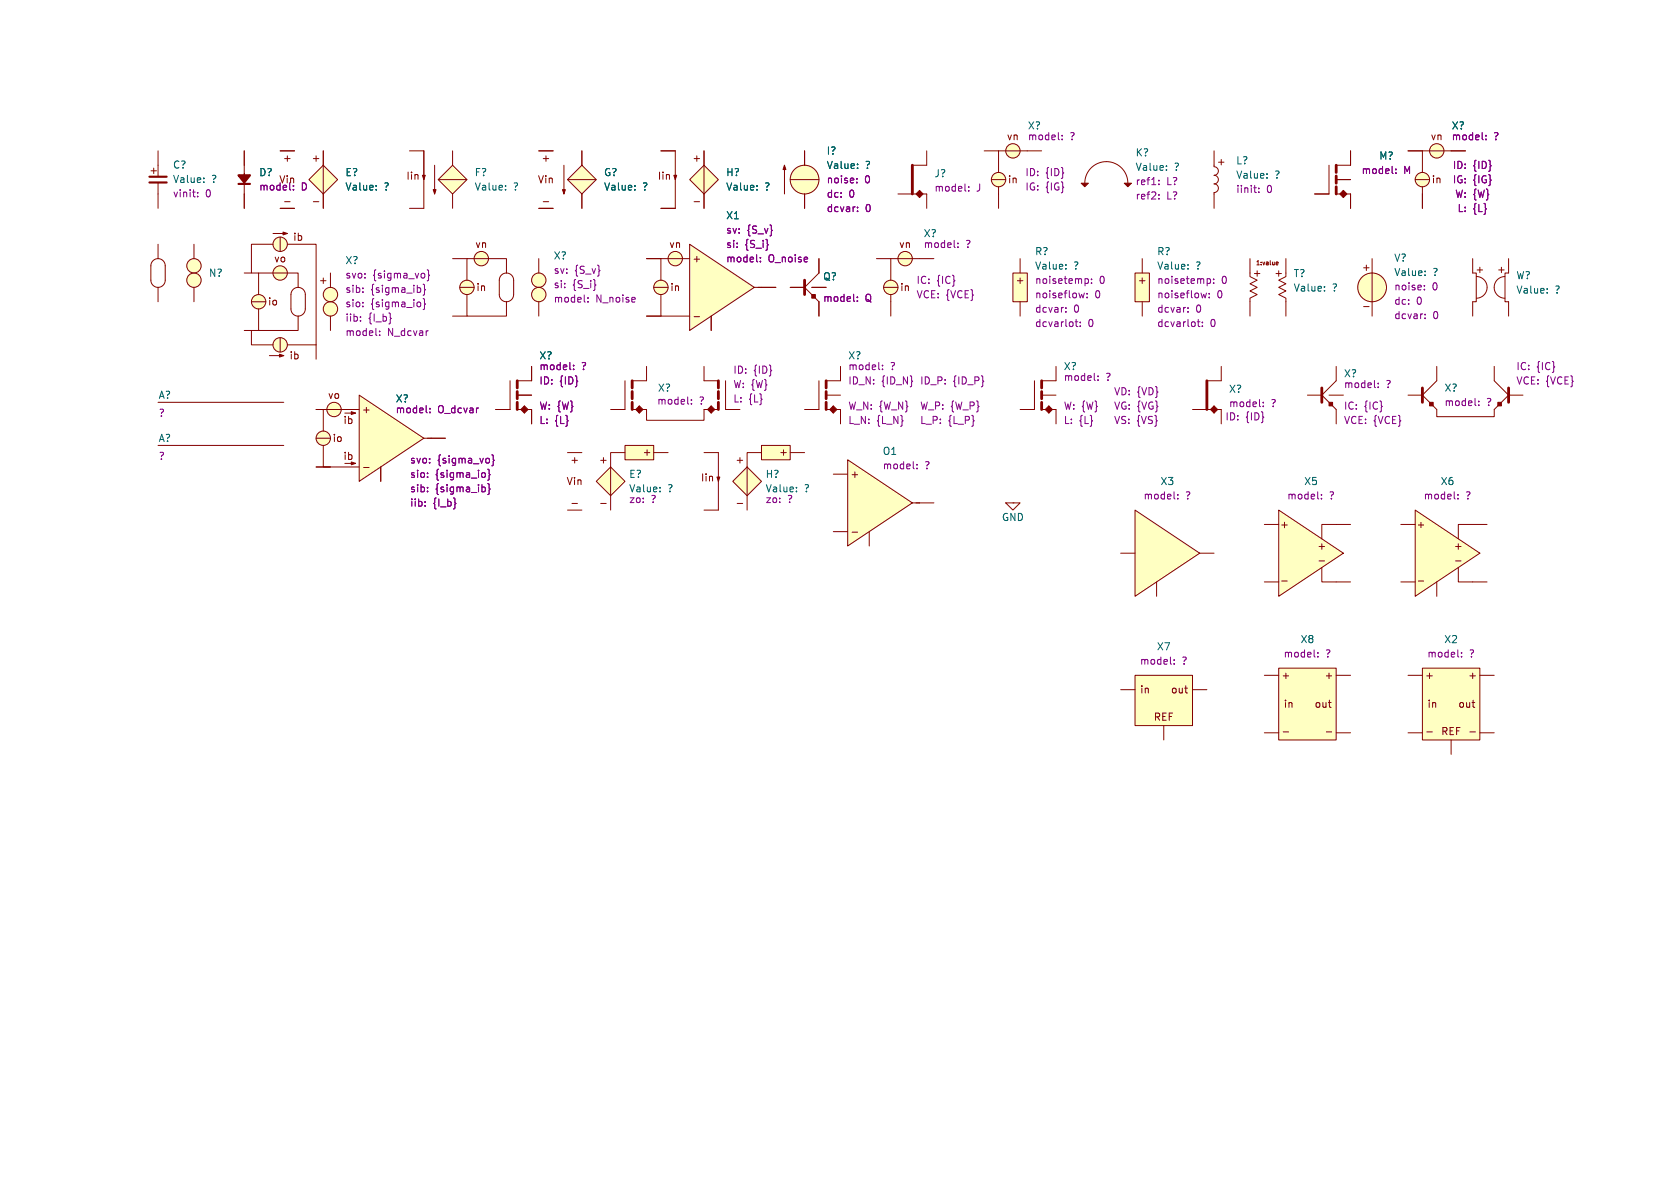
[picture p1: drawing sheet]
<svg xmlns="http://www.w3.org/2000/svg" width="297mm" height="210mm" viewBox="0 0 297 210" stroke-linecap="round" stroke-linejoin="round" font-family="sans-serif">
<path d="M200.7 90.2l11.4 7.6-11.4 7.6z" fill="#ffffc2"/>
<path d="M195.6 28.6a3.8 3.8 0 0 0-3.8 3.8M195.6 28.6a3.8 3.8 0 0 1 3.8 3.8M182.9 67.3v5.1h-2.6M184.1 72.4h2.6v2.5M184.1 69.9h2.6M186.7 64.8v2.5h-2.6M210.8 72.4h5.1v2.5M215.9 64.8v2.5h-2.5M198.1 97.8h2.6M200.7 90.2l11.4 7.6-11.4 7.6zM212.1 97.8h2.5M204.5 102.9v2.5" fill="none" stroke="#840000" stroke-width=".18"/>
<path d="M204.9 32.5v.1M204.9 31.9v.1M204.9 34.4v.1M204.9 35.1v.1M194.1 67.1v.2M194.1 66.5v.1M223.3 71.8v.1M223.3 71.1v.1M208.2 88.1v.1M208.2 87.4v.1" fill="none" stroke="#840084" stroke-width=".18"/>
<g fill="#840000" stroke="#840000" stroke-width=".18">
<path d="M184.8 72.4l.6-.6v1.2z"/>
<path d="M185.4 71.8l.7 .6-.7 .6z"/>
<path d="M214.6 71.8v1.2l-.6-.6z"/>
<path d="M214.6 71.8l.7 .6-.7 .6z"/>
<path d="M191.1 32.4h1.3l-.6 .6z"/>
<path d="M198.8 32.4h1.2l-.6 .6z"/>
</g>
<path d="M184.1 67.3v1.3M184.1 69.2v1.3M184.1 71.1v1.3M213.4 67.3v5.1" fill="none" stroke="#840000" stroke-width=".5"/>
<path d="M206.2 30v.1M206.2 29.3v.1" fill="none" stroke="#006464" stroke-width=".18"/>
<path d="M200.7 48.3h2.5v5h-2.5z" fill="#ffffc2"/>
<g fill="none" stroke="#840000" stroke-width=".18">
<path d="M174 26.7h10.1M175.3 31.8h2.5M176.5 26.7v3.8M176.5 33v3.8M214.6 32.5a.77 .77 0 0 1 .8 .8 .77 .77 0 0 1-.8 .7v2.8M214.6 29.5a.76 .76 0 0 1 .8 .7 .76 .76 0 0 1-.8 .8 .76 .76 0 0 1 .8 .8 .76 .76 0 0 1-.8 .7M214.6 26.7v2.5M200.7 48.3h2.5v5h-2.5zM201.9 45.7v2.6M201.9 53.3v2.6"/>
<circle cx="176.5" cy="31.7" r="1.27"/>
<circle cx="179.1" cy="26.7" r="1.27"/>
</g>
<path d="M224 31.4v.1M224 30.7v.1M210 47.4v.2M210 46.8v.1" fill="none" stroke="#006464" stroke-width=".18"/>
<g fill="none" stroke="#840084" stroke-width=".18">
<path d="M187.8 24.6v.1M187.8 23.9v.1M221.6 33.2h.5M222 34h.1M222.5 33.9v.1M222.5 33.3v.1M210 54.4v.1M210 55.1v.1M211.7 56.9h.4M211.8 56.5v1l.3 .2M212.6 57.6v.1M212.6 56.9v.2"/>
<path d="M213.3 51.8l-.3 .8-.2-.6M213.5 49.3h.4l.1 .2v.5l-.5 .1M213.8 52.5v.1M213.8 51.9v.1M214.6 50v.1M214.6 49.3v.1"/>
</g>
<g fill="#ffffc2" stroke="#ffffc2" stroke-width=".18">
<circle cx="176.5" cy="31.7" r="1.27"/>
<circle cx="179.1" cy="26.7" r="1.27"/>
</g>
<path d="M250.2 90.2l11.4 7.6-11.4 7.6z" fill="#ffffc2"/>
<path d="M247.6 92.7h2.6M250.2 90.2l11.4 7.6-11.4 7.6zM257.3 99.2h1M262.9 92.7h-5.1v2.6M247.6 102.9h2.6M250.7 102.7h1M254 102.9v2.5M257.8 100.3v2.6h5.1" fill="none" stroke="#840000" stroke-width=".18"/>
<path d="M257.7 88.1v.1M257.7 87.4v.1" fill="none" stroke="#840084" stroke-width=".18"/>
<path d="M200.7 119.4h10.1v8.9h-10.1z" fill="#ffffc2"/>
<path d="M200.7 119.4h10.1v8.9h-10.1zM198.1 121.9h2.6M205.7 128.3v2.5M210.8 121.9h2.6" fill="none" stroke="#840000" stroke-width=".18"/>
<path d="M207.6 117.3v.1M207.6 116.6v.2" fill="none" stroke="#840084" stroke-width=".18"/>
<path d="M226.1 118.1h10.1v12.7h-10.1z" fill="#ffffc2"/>
<path d="M223.5 119.4h2.6M226.1 118.1h10.1v12.7h-10.1zM236.2 119.4h2.6M223.5 129.5h2.6M226.8 129.4h1M234.5 129.4h.9M236.2 129.5h2.6" fill="none" stroke="#840000" stroke-width=".18"/>
<path d="M233 116v.1M233 115.4v.1" fill="none" stroke="#840084" stroke-width=".18"/>
<path d="M251.5 118.1h10.1v12.7h-10.1z" fill="#ffffc2"/>
<path d="M248.9 119.4h2.6M251.5 118.1h10.1v12.7h-10.1zM261.6 119.4h2.6M248.9 129.5h2.6M252.2 129.4h1M256.5 130.8v2.6M259.9 129.4h.9M261.6 129.5h2.6" fill="none" stroke="#840000" stroke-width=".18"/>
<path d="M258.4 116v.1M258.4 115.4v.1" fill="none" stroke="#840084" stroke-width=".18"/>
<path d="M179.1 48.3h2.5v5h-2.5z" fill="#ffffc2"/>
<path d="M179.1 48.3h2.5v5h-2.5zM180.3 45.7v2.6M180.3 53.3v2.6" fill="none" stroke="#840000" stroke-width=".18"/>
<path d="M188.4 47.4v.2M188.4 46.8v.1" fill="none" stroke="#006464" stroke-width=".18"/>
<path d="M188.4 54.4v.1M188.4 55.1v.1M190.1 56.9h.5M190.2 56.5v1l.4 .2M191 57.6v.1M191 56.9v.2M191.7 51.8l-.2 .8-.3-.6M191.9 49.3h.4l.1 .2v.5l-.5 .1M192.2 52.5v.1M192.2 51.9v.1M193 50v.1M193 49.3v.1" fill="none" stroke="#840084" stroke-width=".18"/>
<path d="M226.1 90.2l11.4 7.6-11.4 7.6z" fill="#ffffc2"/>
<g fill="none" stroke="#840000" stroke-width=".18">
<path d="M43.2 48.3h2.5M43.2 58.4h2.5M44.4 58.4v2.6h3.9M44.4 53.3h2.6M45.7 52.1v-3.8h7v2.5a1.28 1.28 0 0 0-1.3 1.3v2.5a1.27 1.27 0 0 0 1.3 1.3M45.7 54.6v3.8h7v-2.5M48.3 43.2h-3.9v5.1M48.3 41.3h2.5M49.5 41.9v2.6M49.5 59.7v2.5M50.8 43.2h5.1v17.8M52.7 50.8a1.26 1.26 0 0 1 1.3 1.3v2.5a1.27 1.27 0 0 1-1.3 1.3"/>
<path d="M58.4 48.3v2.5M58.4 55.9v2.5M47.6 62.9h2.6M50.8 61h5.1M55.9 61v2.5M223.5 92.7h2.6M226.1 90.2l11.4 7.6-11.4 7.6zM233.2 99.2h1M238.8 92.7h-5.1v2.6M223.5 102.9h2.6M226.6 102.7h1M233.7 100.3v2.6h5.1"/>
<circle cx="45.7" cy="53.3" r="1.27"/>
<circle cx="49.5" cy="48.3" r="1.27"/>
<circle cx="49.5" cy="43.2" r="1.27"/>
<circle cx="58.4" cy="54.6" r="1.27"/>
<circle cx="58.4" cy="52.1" r="1.27"/>
<circle cx="49.5" cy="61" r="1.27"/>
</g>
<g fill="none" stroke="#840084" stroke-width=".18">
<path d="M63.7 56.7v.1M63.7 56v.1M64.2 51.6v.1M64.2 50.9v.1M64.2 54.1v.1M64.2 53.5v.1M67.1 59.2v.1M67.1 58.5v.2M74.3 51v.6M74.3 53.5v.6M74.8 52.8l.2 .2v.6l.2 .2-.2 .1v.6l-.2 .2M75 50.4v.6l.2 .2-.2 .2v.6l-.2 .2"/>
<path d="M75.5 47.7l.3 .2v.6l.1 .2-.1 .2v.6l-.3 .1M75.6 58.5h.1M233.6 88.1v.1M233.6 87.4v.1"/>
</g>
<g fill="#ffffc2" stroke="#ffffc2" stroke-width=".18">
<circle cx="45.7" cy="53.3" r="1.27"/>
<circle cx="49.5" cy="61" r="1.27"/>
<circle cx="49.5" cy="48.3" r="1.27"/>
<circle cx="49.5" cy="43.2" r="1.27"/>
<circle cx="58.4" cy="54.6" r="1.27"/>
<circle cx="58.4" cy="52.1" r="1.27"/>
</g>
<g fill="#840000" stroke="#840000" stroke-width=".18">
<path d="M49.4 62.6l.8 .3-.8 .2z"/>
<path d="M50 41l.8 .3-.8 .2z"/>
</g>
<path d="M54.6 31.8l2.5-2.6 2.6 2.6-2.6 2.5z" fill="#ffffc2"/>
<g fill="none" stroke="#840000" stroke-width=".18">
<path d="M27.9 26.7v4.5M27.9 32.3v4.5M43.2 26.7v4.3v-.3M43.2 32.3v4.5M49.5 26.7h2.6M49.5 36.8h2.6M50.3 35.7h1M54.6 31.8l2.5-2.6 2.6 2.6-2.6 2.5zM55.4 35.7h1M57.1 26.7v10.1M27.9 45.7a1.27 1.27 0 0 0-1.2 1.3v2.5a1.27 1.27 0 0 0 1.2 1.3M27.9 45.7a1.27 1.27 0 0 1 1.3 1.3v2.5a1.27 1.27 0 0 1-1.3 1.3"/>
<path d="M27.9 43.2v2.5M27.9 50.8v2.5M34.3 43.2v2.5M34.3 50.8v2.5M27.9 78.7h22.3M27.9 71.1h22.3"/>
<circle cx="34.3" cy="49.5" r="1.27"/>
<circle cx="34.3" cy="47" r="1.27"/>
</g>
<path d="M36 32.1v.2M36 31.5v.1M66.5 33.5v.1M66.5 32.8v.1" fill="none" stroke="#006464" stroke-width=".18"/>
<g fill="#ffffc2" stroke="#ffffc2" stroke-width=".18">
<circle cx="34.3" cy="49.5" r="1.27"/>
<circle cx="34.3" cy="47" r="1.27"/>
<circle cx="57.1" cy="77.5" r="1.27"/>
<circle cx="59.1" cy="72.4" r="1.27"/>
</g>
<path d="M29.2 47v2.5" fill="none" stroke="#ffffc2" stroke-width=".18"/>
<path d="M26.4 32.3h3.1M26.4 31.2h3.1M42.2 32.5h2" fill="none" stroke="#840000" stroke-width=".38"/>
<path d="M42.2 31h2l-1 1.3z" fill="#840000" stroke="#840000" stroke-width=".38"/>
<path d="M34.9 34.7v.1M34.9 34v.1M51.9 33.5v.1" fill="none" stroke="#840084" stroke-width=".18"/>
<path d="M63.5 69.9l11.4 7.6-11.4 7.6z" fill="#ffffc2"/>
<g fill="none" stroke="#840000" stroke-width=".18">
<path d="M55.9 77.5h2.5M55.9 72.4h7.6M57.1 78.7v3.9h6.4M57.1 72.4v3.8M61 73h1.9M63.5 69.9l11.4 7.6-11.4 7.6zM74.9 77.5h3.8M55.9 82.6h2.5M61 81.9h1.9M64.3 82.6h1M67.3 82.6v2.5"/>
<circle cx="57.1" cy="77.5" r="1.27"/>
<circle cx="59.1" cy="72.4" r="1.27"/>
</g>
<g fill="#840000" stroke="#840000" stroke-width=".18">
<path d="M62.1 81.7l.8 .2-.8 .3z"/>
<path d="M62.1 72.8l.8 .2-.8 .3z"/>
</g>
<g fill="none" stroke="#840084" stroke-width=".18">
<path d="M76 72.8v.2M76 72.2v.1M75.2 89.4v.1M75.2 88.7v.1M75.6 84.3v.1M75.6 83.6v.1M75.6 86.8v.1M75.6 86.2v.1M85.7 83.7v.6M85.7 86.2v.6M86.2 85.5l.3 .2v.6l.2 .2-.2 .1v.6l-.3 .2M86.5 83.1v.6l.2 .2-.2 .2v.6l-.3 .2"/>
<path d="M87 80.4l.2 .2v.6l.2 .2-.2 .2v.6l-.2 .1"/>
</g>
<path d="M77.5 31.8l2.5-2.6 2.5 2.6-2.5 2.5z" fill="#ffffc2"/>
<g fill="none" stroke="#840000" stroke-width=".18">
<path d="M72.4 26.7h2.5v10.1h-2.5M76.8 29.2v5.1M77.5 31.8l2.5-2.6 2.5 2.6-2.5 2.5zM77.5 31.8h5M80 26.7v2.5M80 34.3v2.5M110.5 67.3v5.1h-2.6M111.8 72.4h2.5v1.9h10.2v-1.9h2.5M114.3 64.8v2.5h-2.5M124.5 64.8v2.5h2.5M128.3 67.3v5.1h2.5M248.9 69.9h2.6"/>
<path d="M251.5 69.9l2.5 2.5v1.3h10.2v-1.3l2.5-2.5M254 64.8v2.5l-2.5 2.6M264.2 64.8v2.5l2.5 2.6M266.7 69.9h2.5"/>
</g>
<g fill="#840000" stroke="#840000" stroke-width=".18">
<path d="M74.7 31h.5l-.3 .8z"/>
<path d="M76.6 33.5h.5l-.3 .8z"/>
<path d="M252.7 71.1h.7v.7h-.7z"/>
<path d="M264.8 71.1h.6v.7h-.6z"/>
<path d="M113 71.8v1.2l-.6-.6z"/>
<path d="M113 71.8l.7 .6-.7 .6z"/>
<path d="M125.1 72.4l.6-.6v1.2z"/>
<path d="M125.7 71.8l.7 .6-.7 .6z"/>
</g>
<path d="M89.4 33.5v.1M89.4 32.8v.1" fill="none" stroke="#006464" stroke-width=".18"/>
<path d="M111.8 67.3v1.3M111.8 69.2v1.3M111.8 71.1v1.3M127 67.3v1.3M127 69.2v1.3M127 71.1v1.3M251.5 68.6v2.5M266.7 68.6v2.5" fill="none" stroke="#840000" stroke-width=".5"/>
<path d="M122.2 71.3v.1M122.2 70.7v.1M261.4 71.6v.1M261.4 70.9v.1" fill="none" stroke="#840084" stroke-width=".18"/>
<g fill="#ffffc2">
<path d="M129.5 85.1l2.6-2.5 2.5 2.5-2.5 2.5z"/>
<path d="M134.6 78.7h5.1v2.6h-5.1z"/>
</g>
<path d="M134.6 78.7h5.1v2.6h-5.1zM124.5 80h2.5v10.2h-2.5M129.5 85.1l2.6-2.5 2.5 2.5-2.5 2.5zM130.3 89h1M132.1 82.6v7.6M134.6 80h-2.5v2.6M139.7 80h2.5" fill="none" stroke="#840000" stroke-width=".18"/>
<path d="M126.7 84.3h.6l-.3 .8z" fill="#840000" stroke="#840000" stroke-width=".18"/>
<path d="M140.8 86.8v.1M140.8 86.2v.1" fill="none" stroke="#006464" stroke-width=".18"/>
<g fill="#ffffc2" stroke="#ffffc2" stroke-width=".18">
<circle cx="116.8" cy="50.8" r="1.27"/>
<circle cx="119.4" cy="45.7" r="1.27"/>
</g>
<path d="M121.9 43.2l11.4 7.6-11.4 7.6z" fill="#ffffc2"/>
<g fill="none" stroke="#840000" stroke-width=".18">
<path d="M114.3 45.7h7.6M114.3 55.9h2.5M115.6 50.8h2.5M116.8 52.1v3.8h5.1M116.8 45.7v3.8M121.9 43.2l11.4 7.6-11.4 7.6zM122.7 56h1M125.7 55.9v2.5M133.3 50.8h3.9"/>
<circle cx="116.8" cy="50.8" r="1.27"/>
<circle cx="119.4" cy="45.7" r="1.27"/>
</g>
<path d="M134.4 46.2v.1M134.4 45.5v.1" fill="none" stroke="#840084" stroke-width=".18"/>
<g fill="#ffffc2">
<path d="M107.9 82.6l2.6 2.5-2.6 2.5-2.5-2.5z"/>
<path d="M110.5 78.7h5.1v2.6h-5.1z"/>
</g>
<g fill="none" stroke="#840000" stroke-width=".18">
<path d="M80 45.7h2.5M80 55.9h2.5M81.3 50.8h2.5M82.5 52.1v3.8h7v-2.6M89.5 48.3a1.28 1.28 0 0 0-1.2 1.2v2.6a1.27 1.27 0 0 0 1.2 1.2M89.5 48.3a1.26 1.26 0 0 1 1.3 1.2v2.6M89.5 48.3v-2.6h-7v3.8M90.8 52.1a1.27 1.27 0 0 1-1.3 1.2M95.2 45.7v2.6M95.2 53.3v2.6M110.5 78.7h5.1v2.6h-5.1zM100.3 80h2.6"/>
<path d="M100.3 90.2h2.6M101.1 89h1M106.2 89h1M107.9 82.6l2.6 2.5-2.6 2.5-2.5-2.5zM107.9 82.6v7.6M110.5 80h-2.6v2.6M115.6 80h2.5"/>
<circle cx="82.5" cy="50.8" r="1.27"/>
<circle cx="85.1" cy="45.7" r="1.27"/>
<circle cx="95.2" cy="52.1" r="1.27"/>
<circle cx="95.2" cy="49.5" r="1.27"/>
</g>
<path d="M116.7 86.8v.1M116.7 86.2v.1" fill="none" stroke="#006464" stroke-width=".18"/>
<g fill="#ffffc2" stroke="#ffffc2" stroke-width=".18">
<circle cx="82.5" cy="50.8" r="1.27"/>
<circle cx="85.1" cy="45.7" r="1.27"/>
<circle cx="95.2" cy="52.1" r="1.27"/>
<circle cx="95.2" cy="49.5" r="1.27"/>
</g>
<path d="M103.9 53.3v.1M103.9 52.6v.1" fill="none" stroke="#840084" stroke-width=".18"/>
<path d="M100.3 31.8l2.6-2.6 2.5 2.6-2.5 2.5z" fill="#ffffc2"/>
<g fill="none" stroke="#840000" stroke-width=".18">
<path d="M95.2 26.7h2.6M95.2 36.8h2.6M96 35.7h1M99.7 29.2v5.1M100.3 31.8l2.6-2.6 2.5 2.6-2.5 2.5zM100.3 31.8h5.1M102.9 26.7v2.5M102.9 34.3v2.5M234.9 29.2v5.1h-2.5M236.2 31.8h2.6M236.2 34.3h2.6v2.5M238.8 26.7v2.5h-2.6"/>
<path d="M241.1 54.2h.9M242.6 45.7v10.2M260.3 45.7v2.6h.7v5h-.7v2.6M261 48.9a1.92 1.92 0 0 1 1.9 1.9M262.9 50.8a1.92 1.92 0 0 1-1.9 1.9M264.1 50.8a1.92 1.92 0 0 0 2 1.9M266.1 48.9a1.92 1.92 0 0 0-1.9 1.9M266.7 45.7v2.6h-.6v5h.6v2.6M90.2 67.3v5.1h-2.6M91.4 72.4h2.6v2.5M91.4 69.9h2.6M94 64.8v2.5h-2.6"/>
<circle cx="242.6" cy="50.8" r="2.54"/>
</g>
<g fill="#840000" stroke="#840000" stroke-width=".18">
<path d="M99.4 33.5h.5l-.2 .8z"/>
<path d="M92.7 71.8v1.2l-.6-.6z"/>
<path d="M92.7 71.8l.6 .6-.6 .6z"/>
<path d="M237.5 33.7v1.2l-.6-.6z"/>
<path d="M237.5 33.7l.6 .6-.6 .6z"/>
</g>
<path d="M112.2 33.5v.1M112.2 32.8v.1M251.9 48.6v.1M251.9 47.9v.1M273.5 51.7v.1M273.5 51v.2" fill="none" stroke="#006464" stroke-width=".18"/>
<path d="M236.2 29.2v1.3M236.2 31.1v1.3M236.2 33v1.3M91.4 67.3v1.3M91.4 69.2v1.3M91.4 71.1v1.3" fill="none" stroke="#840000" stroke-width=".5"/>
<path d="M246.8 30.6v.1M246.8 29.9v.1M251.8 51.1v.2M251.8 50.5v.1M251.9 56.2v.1M251.9 55.5v.2M101.4 65.2v.1M101.4 64.6v.1" fill="none" stroke="#840084" stroke-width=".18"/>
<circle cx="242.6" cy="50.8" r="2.54" fill="#ffffc2" stroke="#ffffc2" stroke-width=".18"/>
<path d="M121.9 31.8l2.6-2.6 2.5 2.6-2.5 2.5z" fill="#ffffc2"/>
<g fill="none" stroke="#840000" stroke-width=".18">
<path d="M116.8 26.7h2.6v10.1h-2.6M121.9 31.8l2.6-2.6 2.5 2.6-2.5 2.5zM122.7 35.7h1M124.5 26.7v10.1M158.7 34.3h5.1v2.5M163.8 26.7v2.5h-2.5M248.9 26.7h10.2M250.2 31.8h2.5M251.5 26.7v3.8M251.5 33v3.8M139.7 50.8h2.5M142.2 50.8l2.6 2.5v2.6"/>
<path d="M143.5 50.8h2.5M144.8 45.7v2.6l-2.6 2.5M221 45.7v3.2l1.2 .6-1.2 .7 1.2 .6-1.2 .6 1.2 .7-1.2 .6v3.2M225.6 46.7l.3 .1M225.6 46.4l.1-.1 .3 .1-.4 .2M227.3 45.7v3.2l-1.2 .6 1.2 .7-1.2 .6 1.2 .6-1.2 .7 1.2 .6v3.2M144.8 67.3v5.1h-2.6M146 69.9h2.6M146 72.4h2.6v2.5M148.6 64.8v2.5h-2.6M231.1 69.9h2.6M233.7 69.9l2.5 2.5v2.5"/>
<path d="M234.9 69.9h2.6M236.2 64.8v2.5l-2.5 2.6M177.8 88.9h2.5l-1.2 1.3zM179.1 88.9h.1"/>
<circle cx="251.5" cy="31.7" r="1.27"/>
<circle cx="254" cy="26.7" r="1.27"/>
</g>
<g fill="#840000" stroke="#840000" stroke-width=".18">
<path d="M119.1 31h.5l-.2 .8z"/>
<path d="M234.9 71.1h.7v.7h-.7z"/>
<path d="M162.6 33.7v1.2l-.7-.6z"/>
<path d="M162.6 33.7l.6 .6-.6 .6z"/>
<path d="M143.5 52.1h.6v.6h-.6z"/>
<path d="M147.3 71.8v1.2l-.6-.6z"/>
<path d="M147.3 71.8l.7 .6-.7 .6z"/>
</g>
<path d="M133.8 33.5v.1M133.8 32.8v.1M234.2 51.3v.2M234.2 50.7v.1" fill="none" stroke="#006464" stroke-width=".18"/>
<g fill="#ffffc2" stroke="#ffffc2" stroke-width=".18">
<circle cx="251.5" cy="31.7" r="1.27"/>
<circle cx="254" cy="26.7" r="1.27"/>
</g>
<path d="M171.3 33.7v.1M171.3 33v.1M262.7 24.6v.1M262.7 23.9v.1M151.6 53.2v.1M151.6 52.5v.1M156 65.2v.1M156 64.6v.1M243.6 68.4v.1M243.6 67.7v.2" fill="none" stroke="#840084" stroke-width=".18"/>
<path d="M161.3 29.2v5.1M142.2 49.5v2.6M146 67.3v1.3M146 69.2v1.3M146 71.1v1.3M233.7 68.6v2.5" fill="none" stroke="#840000" stroke-width=".5"/>
<path d="M149.9 81.3l11.4 7.6-11.4 7.6z" fill="#ffffc2"/>
<g fill="none" stroke="#840000" stroke-width=".18">
<path d="M43.2 26.7v2.5M43.2 34.3v2.5M49.5 26.7h2.6M49.5 36.8h2.6M57.1 26.7v2.5M57.1 34.3v2.5M95.2 26.7h2.6M95.2 36.8h2.6M102.9 26.7v2.5M102.9 34.3v2.5M116.8 26.7h2.6M116.8 36.8h2.6"/>
<path d="M124.5 26.7v2.5M124.5 34.3v2.5M138.7 29.2v5.1M139.7 31.8h5.1M142.2 26.7v2.5M142.2 34.3v2.5M232.4 34.3h2.5M236.2 31.8h2.6M238.8 26.7v2.5M238.8 34.3v2.5M248.9 26.7h2.6M251.5 34.3v2.5"/>
<path d="M256.5 26.7h2.6M114.3 45.7h2.5M114.3 55.9h2.5M125.7 55.9v2.5M134.6 50.8h2.6M139.7 50.8h2.5M143.5 50.8h2.5M144.8 45.7v2.6M144.8 53.3v2.6M154.9 45.7h10.2M156.2 50.8h2.5M157.5 45.7v3.8"/>
<path d="M157.5 52.1v3.8M55.9 72.4h2.5M76.2 77.5h2.5M87.6 72.4h2.6M91.4 69.9h2.6M94 64.8v2.5M94 72.4v2.5M55.9 82.6h2.5M67.3 82.6v2.5M147.3 83.8h2.6M147.3 94h2.6M149.9 81.3l11.4 7.6-11.4 7.6z"/>
<path d="M150.6 94.1h1M153.7 94v2.5M161.3 88.9h3.8"/>
<circle cx="142.2" cy="31.7" r="2.54"/>
<circle cx="157.5" cy="50.8" r="1.27"/>
<circle cx="160" cy="45.7" r="1.27"/>
</g>
<g fill="none" stroke="#840084" stroke-width=".18">
<path d="M51.9 33.5v.1M151.5 32.2v.1M151.5 31.5v.2M151.6 37.3v.1M151.6 36.6v.1M246.8 30.6v.1M246.8 29.9v.1M262.7 24.6v.1M262.7 23.9v.1M134.4 46.2v.1M134.4 45.5v.1M151.6 52.5v.1"/>
<path d="M151.6 53.2v.1M169.4 43.6v.2M169.4 43v.1M76 72.8v.2M76 72.2v.1M101.4 65.2v.1M101.4 64.6v.1M75.2 89.4v.1M75.2 88.7v.1M75.6 84.3v.1M75.6 83.6v.1M75.6 86.8v.1"/>
<path d="M75.6 86.2v.1M85.7 83.7v.6M85.7 86.2v.6M86.2 85.5l.3 .2v.6l.2 .2-.2 .1v.6l-.3 .2M86.5 83.1v.6l.2 .2-.2 .2v.6l-.3 .2M87 80.4l.2 .2v.6l.2 .2-.2 .2v.6l-.2 .1M162.1 82.8v.1M162.1 82.1v.1"/>
</g>
<g fill="#ffffc2" stroke="#ffffc2" stroke-width=".18">
<circle cx="157.5" cy="50.8" r="1.27"/>
<circle cx="160" cy="45.7" r="1.27"/>
<circle cx="142.2" cy="31.7" r="2.54"/>
</g>
<path d="M138.7 29.2l.2 .8h-.5z" fill="#840000" stroke="#840000" stroke-width=".18"/>
<path d="M66.5 33.5v.1M66.5 32.8v.1M112.2 33.5v.1M112.2 32.8v.1M133.8 33.5v.1M133.8 32.8v.1M151.6 29.7v.1M151.6 29v.1" fill="none" stroke="#006464" stroke-width=".18"/>
<g font-size="1.8" fill="#006464">
<text x="181.6" y="23.1">X?</text>
<text x="256.6" y="23.1">X?</text>
<text x="146.1" y="27.5">I?</text>
<text x="200.7" y="27.9">K?</text>
<text x="218.4" y="29.2">L?</text>
<text x="243.7" y="28.4">M?</text>
<text x="30.5" y="30">C?</text>
<text x="30.5" y="32.5">Value:</text>
<text x="37.4" y="32.5">?</text>
<text x="45.7" y="31.3">D?</text>
<text x="61" y="31.3">E?</text>
<text x="61" y="33.9">Value:</text>
<text x="67.9" y="33.9">?</text>
<text x="83.8" y="31.3">F?</text>
<text x="83.8" y="33.9">Value:</text>
<text x="90.7" y="33.9">?</text>
<text x="106.7" y="31.3">G?</text>
<text x="106.7" y="33.9">Value:</text>
<text x="113.6" y="33.9">?</text>
<text x="128.3" y="31.3">H?</text>
<text x="128.3" y="33.9">Value:</text>
<text x="135.2" y="33.9">?</text>
<text x="146.1" y="30.1">Value:</text>
<text x="153" y="30.1">?</text>
<text x="165.1" y="31.5">J?</text>
<text x="200.7" y="30.4">Value:</text>
<text x="207.6" y="30.4">?</text>
<text x="218.4" y="31.8">Value:</text>
<text x="225.4" y="31.8">?</text>
<text x="128.3" y="39">X1</text>
<text x="61" y="46.9">X?</text>
<text x="97.8" y="46.1">X?</text>
<text x="163.2" y="42.1">X?</text>
<text x="182.9" y="45.3">R?</text>
<text x="182.9" y="47.9">Value:</text>
<text x="189.8" y="47.9">?</text>
<text x="204.5" y="45.3">R?</text>
<text x="204.5" y="47.9">Value:</text>
<text x="211.4" y="47.9">?</text>
<text x="246.4" y="46.5">V?</text>
<text x="36.8" y="49.1">N?</text>
<text x="145.4" y="49.8">Q?</text>
<text x="228.6" y="49.2">T?</text>
<text x="228.6" y="51.7">Value:</text>
<text x="235.5" y="51.7">?</text>
<text x="246.4" y="49">Value:</text>
<text x="253.3" y="49">?</text>
<text x="268" y="49.6">W?</text>
<text x="268" y="52.1">Value:</text>
<text x="274.9" y="52.1">?</text>
<text x="95.3" y="63.7">X?</text>
<text x="149.9" y="63.7">X?</text>
<text x="188" y="65.6">X?</text>
<text x="27.9" y="70.7">A?</text>
<text x="69.9" y="71.3">X?</text>
<text x="116.2" y="69.4">X?</text>
<text x="217.2" y="69.6">X?</text>
<text x="237.5" y="66.9">X?</text>
<text x="255.3" y="69.4">X?</text>
<text x="27.9" y="78.3">A?</text>
<text x="156" y="80.6">O1</text>
<text x="111.1" y="84.7">E?</text>
<text x="111.1" y="87.2">Value:</text>
<text x="118.1" y="87.2">?</text>
<text x="135.3" y="84.7">H?</text>
<text x="135.3" y="87.2">Value:</text>
<text x="142.2" y="87.2">?</text>
<text x="205.1" y="86">X3</text>
<text x="230.5" y="86">X5</text>
<text x="254.6" y="86">X6</text>
<text x="177" y="92.3">GND</text>
<text x="229.8" y="113.9">X8</text>
<text x="255.2" y="113.9">X2</text>
<text x="204.4" y="115.2">X7</text>
</g>
<g font-size="1.8" fill="#840000">
<text x="49.9" y="28.8">+</text>
<text x="55" y="28.8">+</text>
<text x="95.6" y="28.8">+</text>
<text x="122.3" y="28.8">+</text>
<text x="177.9" y="25">vn</text>
<text x="215" y="29.4">+</text>
<text x="252.8" y="25">vn</text>
<text x="26.3" y="31">+</text>
<text x="71.7" y="32">Iin</text>
<text x="95" y="32.6">Vin</text>
<text x="116.2" y="32">Iin</text>
<text x="178.1" y="32.6">in</text>
<text x="253" y="32.6">in</text>
<text x="48.4" y="46.6">vo</text>
<text x="51.7" y="42.8">ib</text>
<text x="83.9" y="44.1">vn</text>
<text x="118.2" y="44.1">vn</text>
<text x="122.3" y="46.6">+</text>
<text x="158.9" y="44.1">vn</text>
<text x="56.3" y="50.4">+</text>
<text x="84.1" y="51.7">in</text>
<text x="118.4" y="51.7">in</text>
<text x="159" y="51.7">in</text>
<text x="179.4" y="50.4">+</text>
<text x="201" y="50.4">+</text>
<text x="221.4" y="49.1">+</text>
<text x="225.2" y="49.1">+</text>
<text x="240.7" y="48.1">+</text>
<text x="260.7" y="48.5">+</text>
<text x="264.5" y="48.5">+</text>
<text x="47.3" y="54.2">io</text>
<text x="51.1" y="63.7">ib</text>
<text x="57.9" y="70.7">vo</text>
<text x="60.6" y="75.2">ib</text>
<text x="63.9" y="73.3">+</text>
<text x="58.7" y="78.3">io</text>
<text x="60.6" y="81.5">ib</text>
<text x="100.7" y="82.2">+</text>
<text x="105.8" y="82.2">+</text>
<text x="115.2" y="80.9" transform="rotate(-90 115.2 80.9)">+</text>
<text x="129.9" y="82.2">+</text>
<text x="139.3" y="80.9" transform="rotate(-90 139.3 80.9)">+</text>
<text x="100.1" y="86">Vin</text>
<text x="123.8" y="85.3">Iin</text>
<text x="150.2" y="84.7">+</text>
<text x="226.2" y="93.6">+</text>
<text x="250.3" y="93.6">+</text>
<text x="232.8" y="97.4">+</text>
<text x="256.9" y="97.4">+</text>
<text x="201.4" y="122.8">in</text>
<text x="206.9" y="122.8">out</text>
<text x="226.4" y="120.3">+</text>
<text x="226.8" y="125.3">in</text>
<text x="232.3" y="125.3">out</text>
<text x="234.1" y="120.3">+</text>
<text x="251.8" y="120.3">+</text>
<text x="252.2" y="125.3">in</text>
<text x="257.7" y="125.3">out</text>
<text x="259.5" y="120.3">+</text>
<text x="203.9" y="127.6">REF</text>
<text x="254.7" y="130.2">REF</text>
</g>
<g font-size="1.8" fill="#840084">
<text x="181.6" y="25">model:</text>
<text x="189.1" y="25">?</text>
<text x="256.6" y="25">model:</text>
<text x="264.1" y="25">?</text>
<text x="30.5" y="35.1">vinit:</text>
<text x="36.3" y="35.1">0</text>
<text x="45.7" y="33.9">model:</text>
<text x="49.3" y="32.6">Vin</text>
<text x="53.3" y="33.9">D</text>
<text x="146.1" y="35.2">dc:</text>
<text x="146.1" y="32.6">noise:</text>
<text x="150.1" y="35.2">0</text>
<text x="152.9" y="32.6">0</text>
<text x="165.1" y="34.1">model:</text>
<text x="172.6" y="34.1">J</text>
<text x="181.2" y="31.3">ID:</text>
<text x="181.2" y="33.9">IG:</text>
<text x="184.8" y="31.3">{ID}</text>
<text x="184.8" y="33.9">{IG}</text>
<text x="200.7" y="32.9">ref1:</text>
<text x="200.7" y="35.5">ref2:</text>
<text x="206.3" y="32.9">L?</text>
<text x="206.3" y="35.5">L?</text>
<text x="218.4" y="34.3">iinit:</text>
<text x="223.9" y="34.3">0</text>
<text x="240.6" y="31">model:</text>
<text x="248.1" y="31">M</text>
<text x="256.7" y="30.1">ID:</text>
<text x="256.7" y="32.6">IG:</text>
<text x="257.2" y="35.2">W: {W}</text>
<text x="260.4" y="30.1">{ID}</text>
<text x="260.4" y="32.6">{IG}</text>
<text x="128.3" y="41.5">sv:</text>
<text x="132.1" y="41.5">{S_v}</text>
<text x="146.1" y="37.7">dcvar:</text>
<text x="153" y="37.7">0</text>
<text x="257.6" y="37.7">L:</text>
<text x="260.4" y="37.7">{L}</text>
<text x="128.3" y="46.6">model:</text>
<text x="128.3" y="44">si:</text>
<text x="131.7" y="44">{S_i}</text>
<text x="135.8" y="46.6">O_noise</text>
<text x="163.2" y="44">model:</text>
<text x="170.7" y="44">?</text>
<text x="61" y="49.4">svo:</text>
<text x="61" y="52">sib:</text>
<text x="65.5" y="52">{sigma_ib}</text>
<text x="65.9" y="49.4">{sigma_vo}</text>
<text x="97.8" y="53.7">model:</text>
<text x="97.8" y="48.6">sv:</text>
<text x="97.8" y="51.2">si:</text>
<text x="101.2" y="51.2">{S_i}</text>
<text x="101.6" y="48.6">{S_v}</text>
<text x="105.3" y="53.7">N_noise</text>
<text x="145.4" y="53.6">model:</text>
<text x="152.9" y="53.6">Q</text>
<text x="161.9" y="50.4">IC:</text>
<text x="161.9" y="52.9">VCE: {VCE}</text>
<text x="165.6" y="50.4">{IC}</text>
<text x="182.9" y="50.4">noisetemp:</text>
<text x="182.9" y="52.9">noiseflow:</text>
<text x="193.6" y="52.9">0</text>
<text x="194.3" y="50.4">0</text>
<text x="204.5" y="50.4">noisetemp:</text>
<text x="204.5" y="52.9">noiseflow:</text>
<text x="215.1" y="52.9">0</text>
<text x="215.9" y="50.4">0</text>
<text x="246.4" y="51.5">noise:</text>
<text x="253.2" y="51.5">0</text>
<text x="61" y="54.5">sio:</text>
<text x="61" y="57.1">iib:</text>
<text x="61" y="59.6">model:</text>
<text x="65.1" y="57.1">{I_b}</text>
<text x="65.5" y="54.5">{sigma_io}</text>
<text x="68.5" y="59.6">N_dcvar</text>
<text x="182.9" y="55.5">dcvar:</text>
<text x="182.9" y="58">dcvarlot:</text>
<text x="189.8" y="55.5">0</text>
<text x="192.3" y="58">0</text>
<text x="204.5" y="55.5">dcvar:</text>
<text x="204.5" y="58">dcvarlot:</text>
<text x="211.4" y="55.5">0</text>
<text x="213.9" y="58">0</text>
<text x="246.4" y="54.1">dc:</text>
<text x="246.4" y="56.6">dcvar:</text>
<text x="250.4" y="54.1">0</text>
<text x="253.3" y="56.6">0</text>
<text x="95.3" y="65.6">model:</text>
<text x="102.8" y="65.6">?</text>
<text x="149.9" y="65.6">model:</text>
<text x="157.4" y="65.6">?</text>
<text x="268" y="65.6">IC:</text>
<text x="271.6" y="65.6">{IC}</text>
<text x="95.3" y="68.2">ID:</text>
<text x="98.9" y="68.2">{ID}</text>
<text x="116.1" y="71.7">model:</text>
<text x="123.6" y="71.7">?</text>
<text x="129.5" y="68.8">W: {W}</text>
<text x="129.5" y="71.3">L:</text>
<text x="129.5" y="66.3">ID:</text>
<text x="132.4" y="71.3">{L}</text>
<text x="133.2" y="66.3">{ID}</text>
<text x="149.9" y="68.2">ID_N:</text>
<text x="155.8" y="68.2">{ID_N}</text>
<text x="162.6" y="68.2">ID_P:</text>
<text x="168.5" y="68.2">{ID_P}</text>
<text x="188" y="67.5">model:</text>
<text x="195.5" y="67.5">?</text>
<text x="196.9" y="70.1">VD: {VD}</text>
<text x="237.5" y="68.8">model:</text>
<text x="245" y="68.8">?</text>
<text x="255.3" y="72">model:</text>
<text x="262.8" y="72">?</text>
<text x="268" y="68.2">VCE: {VCE}</text>
<text x="27.9" y="73.9">?</text>
<text x="69.9" y="73.3">model:</text>
<text x="77.4" y="73.3">O_dcvar</text>
<text x="95.3" y="72.6">W: {W}</text>
<text x="95.3" y="75.2">L:</text>
<text x="98.1" y="75.2">{L}</text>
<text x="149.9" y="72.6">W_N: {W_N}</text>
<text x="149.9" y="75.2">L_N:</text>
<text x="155" y="75.2">{L_N}</text>
<text x="162.6" y="72.6">W_P: {W_P}</text>
<text x="162.6" y="75.2">L_P:</text>
<text x="167.6" y="75.2">{L_P}</text>
<text x="188" y="72.6">W: {W}</text>
<text x="188" y="75.2">L:</text>
<text x="190.8" y="75.2">{L}</text>
<text x="196.9" y="72.6">VG: {VG}</text>
<text x="196.9" y="75.2">VS: {VS}</text>
<text x="216.5" y="74.5">ID:</text>
<text x="217.2" y="72.2">model:</text>
<text x="220.2" y="74.5">{ID}</text>
<text x="224.7" y="72.2">?</text>
<text x="237.5" y="72.6">IC:</text>
<text x="237.5" y="75.2">VCE: {VCE}</text>
<text x="241.1" y="72.6">{IC}</text>
<text x="27.9" y="81.5">?</text>
<text x="72.4" y="82.1">svo:</text>
<text x="77.3" y="82.1">{sigma_vo}</text>
<text x="156" y="83.2">model:</text>
<text x="163.5" y="83.2">?</text>
<text x="72.4" y="84.7">sio:</text>
<text x="72.4" y="87.2">sib:</text>
<text x="72.4" y="89.8">iib:</text>
<text x="76.5" y="89.8">{I_b}</text>
<text x="77" y="84.7">{sigma_io}</text>
<text x="77" y="87.2">{sigma_ib}</text>
<text x="111.1" y="89.1">zo:</text>
<text x="115.1" y="89.1">?</text>
<text x="135.3" y="89.1">zo:</text>
<text x="139.2" y="89.1">?</text>
<text x="202.1" y="88.5">model:</text>
<text x="209.6" y="88.5">?</text>
<text x="227.5" y="88.5">model:</text>
<text x="235" y="88.5">?</text>
<text x="251.6" y="88.5">model:</text>
<text x="259.1" y="88.5">?</text>
<text x="201.4" y="117.7">model:</text>
<text x="209" y="117.7">?</text>
<text x="226.8" y="116.4">model:</text>
<text x="234.4" y="116.4">?</text>
<text x="252.2" y="116.4">model:</text>
<text x="259.8" y="116.4">?</text>
</g>
<text font-size="1" fill="#840000" x="221.9" y="47.1">1:value</text>
</svg>
